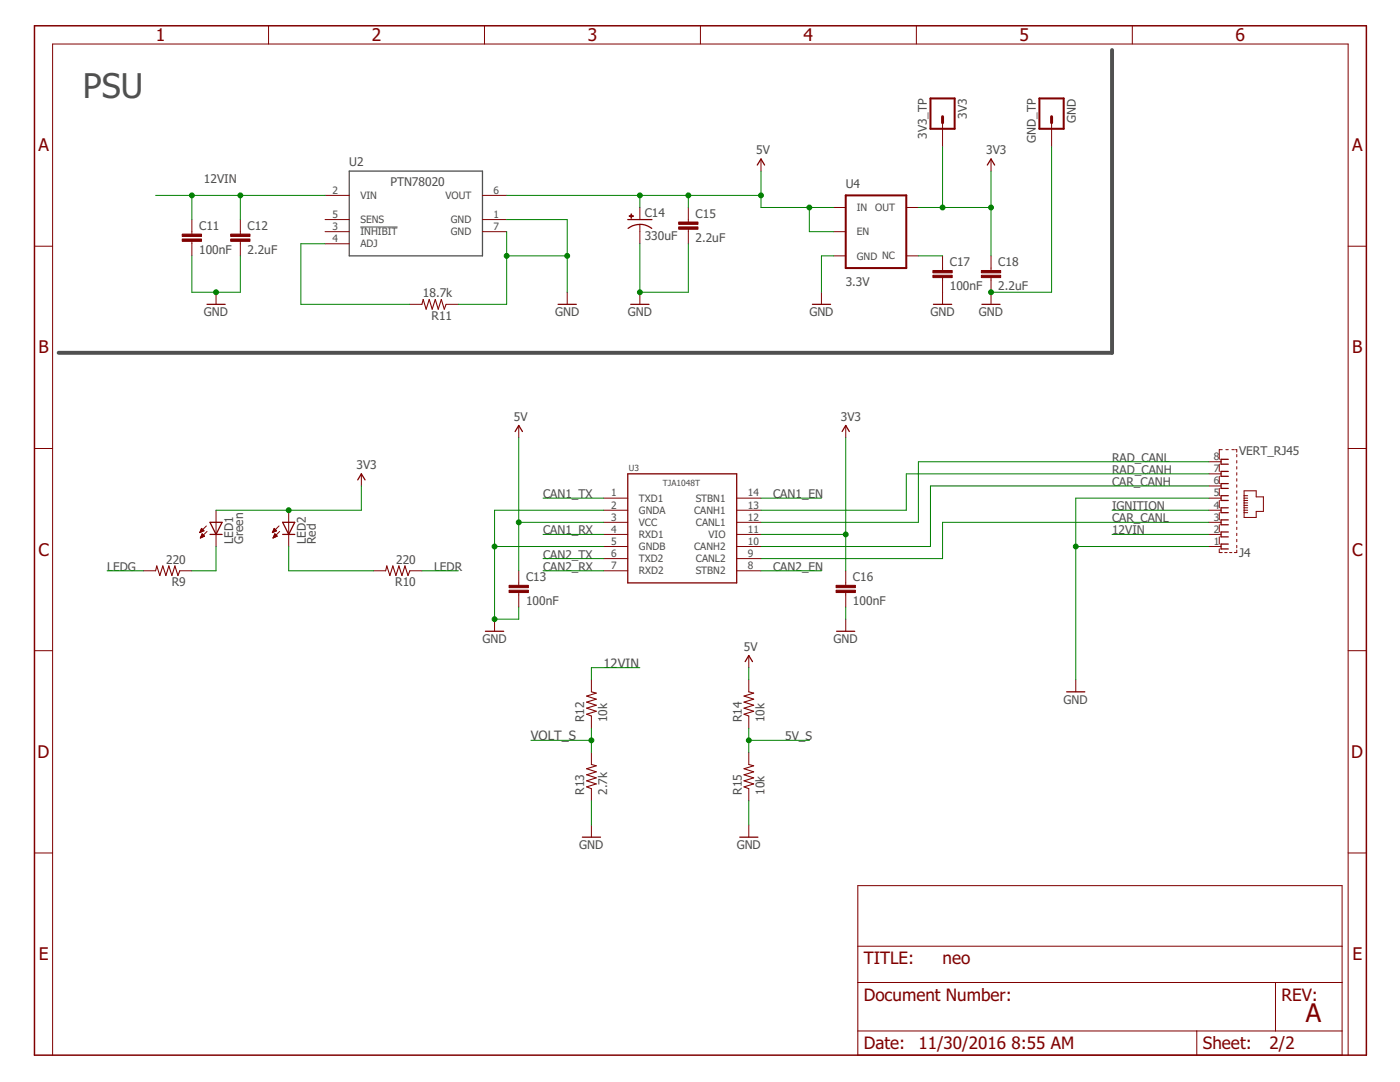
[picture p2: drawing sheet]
<svg xmlns="http://www.w3.org/2000/svg" width="279mm" height="216mm" viewBox="0 0 279 216" stroke-linecap="round" stroke-linejoin="round" font-family="sans-serif">
<path d="M221.9 10v60.4h-210.2" fill="none" stroke="#505050" stroke-width=".78"/>
<path d="M69.7 34.1h26.6v17h-26.6z" fill="none" stroke="#505050" stroke-width=".25"/>
<path d="M71.9 45.3h7.4" fill="none" stroke="#505050" stroke-width=".2"/>
<path d="M6.9 5.1h265.8v205.4h-265.8z" fill="none" stroke="#800000" stroke-width=".3"/>
<g fill="none" stroke="#800000" stroke-width=".2">
<path d="M53.6 5.1v3.7M96.7 5.1v3.7M139.8 5.1v3.7M182.9 5.1v3.7M226 5.1v3.7M64.9 39h4.8M96.3 39h4.8M151.9 31.7v2.4M188.1 24.5v4.8M197.8 31.7v2.4M209.9 24.5v4.8M6.9 49.1h3.6"/>
<path d="M38.3 43.8v2.9M38.3 48.2v2.9M43.1 58.3v2.4M48 43.8v2.9M48 48.2v2.9M64.9 46.2h4.8M64.9 43.8h4.8M64.9 48.6h4.8M96.3 46.2h4.8M96.3 43.8h4.8M113.2 58.3v2.4M127.7 41.4v2.4"/>
<path d="M127.7 44.8v3.8M127.7 58.3v2.4M137.4 41.4v2.9M137.4 45.7v2.9M163.9 58.3v2.4M166.4 41.4h2.4M166.4 51.1h2.4M166.4 46.2h2.4M180.9 41.4h2.4M180.9 51.1h2.4M188.1 51.1v2.9M188.1 55.4v5.3"/>
<path d="M197.8 51.1v2.9M197.8 55.4v5.3M269 49.1h3.7M81.8 60.7h2.4M89 60.7h2.5M6.9 89.5h3.6M72.1 94.6v2.4M103.5 84.9v2.4M120.5 99.4h4.8M147 99.4h4.9M168.8 84.9v2.4M241.3 99.4h2.4"/>
<path d="M241.3 97h2.4M241.3 94.6h2.4M241.3 92.1h2.4M243.3 92.6v1.5M243.3 95v1.5M243.3 97.5v1.4M243.3 99.9v1.4M243.9 89.7h-.6v2M244.6 89.7h.5M245.9 89.7h.4M246.6 89.7h.2v.5M246.8 90.7v.5"/>
<path d="M246.8 91.9v.5M246.8 93.1v.5M246.8 94.3v.5M246.8 95.5v.5M246.8 96.7v.5M246.8 97.9v.5M246.8 99.1v.5M248.3 99.4h.7M248.3 97.9h2.4v1.2h1.4v2.9h-1.4v1.3h-2.4zM248.3 99.9h.7M248.3 98.9h.7M269 89.5h3.7"/>
<path d="M28.6 113.9h2.5M35.9 113.9h2.4M39.9 106.3h.1M39.9 106.2h.3M40 106h.4M40 105.9h.7M40 107.3h.2M40.1 105.8h.5M40.1 107.2h.3M40.1 105.7h.4M40.1 107h.6M40.2 105.6h.2"/>
<path d="M40.2 106.9h.6M40.2 105.5h.1M40.2 106.8h.5M40.3 106.7h.2M40.3 106.6h.1M40.3 106.5l.5 .5-.8 .4zM40.7 105.9l-.5-.5-.3 .9M40.7 105.9l-.8 .4M41.2 104.9l-1.3 1.4M41.3 106l-1.3 1.4M43.1 101.8v7.3M54.4 106.3h.1"/>
<path d="M54.4 106.2h.3M54.5 106h.4M54.5 105.9h.7M54.5 107.3h.2M54.6 105.8h.5M54.6 107.2h.3M54.6 105.7h.4M54.6 107h.6M54.7 105.6h.2M54.7 106.9h.6M54.7 105.5h.1M54.7 106.8h.4"/>
<path d="M54.8 106.7h.2M54.8 106.6h.1M54.8 106.5l.5 .5-.8 .4zM55.2 105.9l-.5-.5-.3 .9M55.2 105.9l-.8 .4M55.7 104.9l-1.3 1.4M55.8 106l-1.3 1.4M57.6 101.8v7.3M74.5 113.9h2.5M81.8 113.9h2.4M103.5 113.9v2.9M103.5 118.2v2.9"/>
<path d="M120.5 101.8h4.8M120.5 104.2h4.8M120.5 106.6h4.8M120.5 109.1h4.8M120.5 111.5h4.8M120.5 113.9h4.8M147 101.8h4.9M147 104.2h4.9M147 106.6h4.9M147 109.1h4.9M147 111.5h4.9M147 113.9h4.9"/>
<path d="M168.8 113.9v2.9M168.8 118.2v2.9M241.3 101.8h2.4M241.3 104.2h2.4M241.3 106.6h2.4M241.3 109.1h2.4M243.3 109.5v.8h.6M243.3 102.3v1.4M243.3 104.7v1.5M243.3 107.1v1.5M244.4 110.3h.5M245.4 110.3h.5"/>
<path d="M246.8 100.4v.4M246.8 101.6v.4M246.8 102.8v.5M246.8 104v.5M246.8 105.2v.5M246.8 106.4v.5M246.8 107.6v.5M246.8 108.8v.5M246.8 109.8v.5h-.5M248.3 101.8h.7M248.3 102.3h.7M248.3 101.3h.7"/>
<path d="M248.3 100.8h.7M248.3 100.4h.7M6.9 129.8h3.6M98.7 123.5v2.5M118 135.6v2.4M149.4 130.8v2.4M149.4 135.6v2.4M168.8 123.5v2.5M214.7 135.6v2.4M269 129.8h3.7M118 142.9v2.4M118 150.1v2.4"/>
<path d="M118 157.4v2.4M149.4 142.9v2.4M149.4 150.1v2.4M149.4 157.4v2.4M6.9 170.2h3.6M118 164.6v2.4M149.4 164.6v2.4M171.2 176.7h96.6v33.8h-96.6zM269 170.2h3.7M171.2 196h96.6M171.2 188.8h96.6M254.6 196v9.7"/>
<path d="M10.5 210.5v-201.7h258.5v201.7M171.2 205.7h96.6M238.8 205.7v4.8"/>
</g>
<path d="M185.7 19.6h4.8v6.1h-4.8zM207.4 19.6h4.9v6.1h-4.9zM168.8 39h12.1v14.5h-12.1z" fill="none" stroke="#800000" stroke-width=".4"/>
<g fill="none" stroke="#800000" stroke-width=".25">
<path d="M151.1 32.9l.8-1.2 .7 1.2M197 32.9l.8-1.2 .7 1.2M125.3 43.8h4.8M127.7 44.8l1 .1 1.4 .7M127.7 44.8l-1.5 .3-.9 .5M41.3 60.7h3.6M111.4 60.7h3.6M125.9 60.7h3.6M162.1 60.7h3.7M186.3 60.7h3.6M196 60.7h3.6M71.4 95.8l.7-1.2 .8 1.2"/>
<path d="M102.8 86.1l.7-1.2 .8 1.2M125.3 94.6h21.7v21.7h-21.7zM168.1 86.1l.7-1.2 .7 1.2M245.1 91.7h-1.4v.9h1.4M245.1 94.1h-1.4v.9h1.4M245.1 96.5h-1.4v1h1.4M245.1 98.9h-1.4v1h1.4M41.9 104.2h2.4l-1.2 2.4zM41.9 106.6h2.4M56.4 106.6h2.4M56.4 104.2h2.4l-1.2 2.4zM245.1 108.6h-1.4v.9h1.4"/>
<path d="M245.1 101.3h-1.4v1h1.4M245.1 103.7h-1.4v1h1.4M245.1 106.2h-1.4v.9h1.4M96.9 126h3.6M148.7 132l.7-1.2 .8 1.2M167 126h3.6M212.9 138h3.6M116.2 167h3.6M147.6 167h3.7"/>
</g>
<path d="M84.2 60.7l.3-.9 .5 1.9 .7-1.9 .6 1.9 .6-1.9 .6 1.9 .6-1.9 .6 1.9 .3-1M31.1 113.9l.2-1 .6 2 .6-2 .6 2 .6-2 .6 2 .6-2 .6 2 .4-1M77 113.9l.2-1 .6 2 .6-2 .6 2 .6-2 .6 2 .6-2 .6 2 .4-1M118 138l1 .3-1.9 .6 1.9 .6-1.9 .6 1.9 .6-1.9 .6 1.9 .6-1.9 .6 .9 .4M149.4 138l1 .3-1.9 .6 1.9 .6-1.9 .6 1.9 .6-1.9 .6 1.9 .6-1.9 .6 .9 .4M118 152.5l1 .3-1.9 .6 1.9 .6-1.9 .6 1.9 .6-1.9 .6 1.9 .6-1.9 .6 .9 .4M149.4 152.5l1 .3-1.9 .6 1.9 .6-1.9 .6 1.9 .6-1.9 .6 1.9 .6-1.9 .6 .9 .4" fill="none" stroke="#800000" stroke-width=".21"/>
<path d="M188.1 23.3v1.2M209.9 23.3v1.2" fill="none" stroke="#800000" stroke-width=".59"/>
<g fill="#800000" stroke="#800000" stroke-width=".2">
<path d="M186.2 54.9h3.8v.5h-3.8z"/>
<path d="M186.2 54h3.8v.4h-3.8z"/>
<path d="M195.9 54.9h3.8v.5h-3.8z"/>
<path d="M195.9 54h3.8v.4h-3.8z"/>
<path d="M125.6 43.1h.8v.1h-.8z"/>
<path d="M125.9 42.7h.1v.8h-.1z"/>
<path d="M36.4 47.7h3.8v.5h-3.8z"/>
<path d="M36.4 46.7h3.8v.5h-3.8z"/>
<path d="M46 47.7h3.9v.5h-3.9z"/>
<path d="M46 46.7h3.9v.5h-3.9z"/>
<path d="M101.6 117.8h3.9v.4h-3.9z"/>
<path d="M101.6 116.8h3.9v.5h-3.9z"/>
<path d="M166.9 117.8h3.8v.4h-3.8z"/>
<path d="M166.9 116.8h3.8v.5h-3.8z"/>
<path d="M135.4 45.3h3.9v.4h-3.9z"/>
<path d="M135.4 44.3h3.9v.5h-3.9z"/>
</g>
<g fill="none" stroke="#008000" stroke-width=".2">
<path d="M31.1 39h33.8M38.3 39v4.8M48 39v4.8M101.1 39h50.8M127.7 39v2.4M137.4 39v2.4M151.9 34.1v7.3h14.5M188.1 29.3v12.1M197.8 34.1v17M209.9 29.3v29h-12.1M38.3 51.1v7.2h9.7v-7.2M64.9 48.6h-4.9v12.1h21.8"/>
<path d="M101.1 51.1h12.1M101.1 43.8h12.1v14.5M101.1 46.2v14.5h-9.6M127.7 48.6v9.7h9.7v-9.7M161.5 41.4v4.8h4.9M166.4 51.1h-2.5v7.2M183.3 41.4h14.5M183.3 51.1h4.8M72.1 97v4.8h-29M103.5 87.3v26.6M108.4 99.4h12.1M151.9 99.4h12"/>
<path d="M168.8 87.3v26.6M241.3 92.1h-58v12.1h-31.4M241.3 94.6h-60.4v7.2h-29M241.3 97h-55.6v12.1h-33.8M241.3 99.4h-26.6v36.2M21.4 113.9h7.2M43.1 109.1v4.8h-4.8M57.6 109.1v4.8h16.9M84.2 113.9h7.3M98.7 109.1h21.8M103.5 104.2h17M108.4 106.6h12.1"/>
<path d="M108.4 111.5h12.1M108.4 113.9h12.1M120.5 101.8h-21.8v21.7h4.8v-2.4M151.9 106.6h16.9M151.9 113.9h12M214.7 109.1h26.6M221.9 101.8h19.4M221.9 106.6h19.4M241.3 104.2h-53.2v7.3h-36.2M127.7 133.2h-9.7v2.4M149.4 133.2v2.4M168.8 121.1v2.4"/>
<path d="M106 147.7h12M118 145.3v4.8M118 159.8v4.8M149.4 145.3v4.8M149.4 159.8v4.8M149.4 147.7h12.1"/>
</g>
<g fill="#008000" stroke="#008000" stroke-width=".2">
<circle cx="161.5" cy="41.4" r=".49"/>
<circle cx="151.9" cy="39" r=".49"/>
<circle cx="127.7" cy="39" r=".49"/>
<circle cx="137.4" cy="39" r=".49"/>
<circle cx="103.5" cy="104.2" r=".49"/>
<circle cx="98.7" cy="109.1" r=".49"/>
<circle cx="98.7" cy="123.5" r=".49"/>
<circle cx="197.8" cy="58.3" r=".49"/>
<circle cx="127.7" cy="58.3" r=".49"/>
<circle cx="101.1" cy="51.1" r=".49"/>
<circle cx="113.2" cy="51.1" r=".49"/>
<circle cx="43.1" cy="58.3" r=".49"/>
<circle cx="214.7" cy="109.1" r=".49"/>
<circle cx="38.3" cy="39" r=".49"/>
<circle cx="48" cy="39" r=".49"/>
<circle cx="197.8" cy="41.4" r=".49"/>
<circle cx="188.1" cy="41.4" r=".49"/>
<circle cx="168.8" cy="106.6" r=".49"/>
<circle cx="57.6" cy="101.8" r=".49"/>
<circle cx="118" cy="147.7" r=".49"/>
<circle cx="149.4" cy="147.7" r=".49"/>
</g>
<text font-size="6.8" fill="#505050" x="16.5" y="19.6">PSU</text>
<text font-size="5.1" fill="#800000" x="260.6" y="204">A</text>
<g font-size="3.5" fill="#800000">
<text x="31.1" y="8.2">1</text>
<text x="74.2" y="8.2">2</text>
<text x="117.3" y="8.2">3</text>
<text x="160.4" y="8.2">4</text>
<text x="203.5" y="8.2">5</text>
<text x="246.6" y="8.2">6</text>
<text x="7.7" y="30.2">A</text>
<text x="269.8" y="30.2">A</text>
<text x="7.7" y="70.5">B</text>
<text x="269.9" y="70.5">B</text>
<text x="7.7" y="110.9">C</text>
<text x="269.8" y="110.9">C</text>
<text x="7.5" y="151.2">D</text>
<text x="269.7" y="151.2">D</text>
<text x="7.7" y="191.6">E</text>
<text x="269.9" y="191.6">E</text>
</g>
<g font-size="3.4" fill="#800000">
<text x="172.4" y="192.4">TITLE:</text>
<text x="188.1" y="192.4">neo</text>
<text x="172.4" y="199.7">Document Number:</text>
<text x="255.8" y="199.7">REV:</text>
<text x="172.4" y="209.3">Date:</text>
<text x="183.3" y="209.3">11/30/2016</text>
<text x="201.9" y="209.3">8:55 AM</text>
<text x="240.1" y="209.3">Sheet:</text>
<text x="253.4" y="209.3">2/2</text>
</g>
<g font-size="2.6" fill="#505050">
<text x="120.5" y="133.2">12VIN</text>
<text x="106" y="147.7">VOLT_S</text>
</g>
<g font-size="2.4" fill="#505050">
<text x="192.9" y="23.7" transform="rotate(-90 192.9 23.7)">3V3</text>
<text x="185" y="27.7" transform="rotate(-90 185 27.7)">3V3_TP</text>
<text x="206.7" y="28.5" transform="rotate(-90 206.7 28.5)">GND_TP</text>
<text x="214.7" y="24.5" transform="rotate(-90 214.7 24.5)">GND</text>
<text x="69.7" y="33.2">U2</text>
<text x="150.9" y="30.8">5V</text>
<text x="196.8" y="30.8">3V3</text>
<text x="40.7" y="36.6">12VIN</text>
<text x="77.9" y="37">PTN78020</text>
<text x="168.8" y="37.5">U4</text>
<text x="39.7" y="45.9">C11</text>
<text x="49.4" y="45.9">C12</text>
<text x="128.7" y="47.8">330uF</text>
<text x="128.7" y="43.2">C14</text>
<text x="138.8" y="43.5">C15</text>
<text x="39.7" y="50.7">100nF</text>
<text x="49.4" y="50.7">2.2uF</text>
<text x="138.8" y="48.3">2.2uF</text>
<text x="189.6" y="53.1">C17</text>
<text x="199.2" y="53.1">C18</text>
<text x="84.4" y="59.3">18.7k</text>
<text x="168.8" y="57.1">3.3V</text>
<text x="189.6" y="57.9">100nF</text>
<text x="199.2" y="57.9">2.2uF</text>
<text x="40.7" y="63.1">GND</text>
<text x="86.1" y="63.8">R11</text>
<text x="110.8" y="63.1">GND</text>
<text x="125.3" y="63.1">GND</text>
<text x="161.5" y="63.1">GND</text>
<text x="185.7" y="63.1">GND</text>
<text x="195.4" y="63.1">GND</text>
<text x="102.6" y="83.9">5V</text>
<text x="167.8" y="83.9">3V3</text>
<text x="71.2" y="93.6">3V3</text>
<text x="221.9" y="92.1">RAD_CANL</text>
<text x="221.9" y="94.6">RAD_CANH</text>
<text x="247.3" y="90.7">VERT_RJ45</text>
<text x="108.4" y="99.4">CAN1_TX</text>
<text x="154.3" y="99.4">CAN1_EN</text>
<text x="221.9" y="97">CAR_CANH</text>
<text x="221.9" y="101.8">IGNITION</text>
<text x="108.4" y="106.6">CAN1_RX</text>
<text x="221.9" y="106.6">12VIN</text>
<text x="221.9" y="104.2">CAR_CANL</text>
<text x="21.4" y="113.9">LEDG</text>
<text x="33.1" y="112.4">220</text>
<text x="46.5" y="108.6" transform="rotate(-90 46.5 108.6)">LED1</text>
<text x="48.6" y="108.6" transform="rotate(-90 48.6 108.6)">Green</text>
<text x="61" y="108.6" transform="rotate(-90 61 108.6)">LED2</text>
<text x="63.1" y="108.6" transform="rotate(-90 63.1 108.6)">Red</text>
<text x="79.1" y="112.4">220</text>
<text x="86.6" y="113.9">LEDR</text>
<text x="108.4" y="111.5">CAN2_TX</text>
<text x="108.4" y="113.9">CAN2_RX</text>
<text x="154.3" y="113.9">CAN2_EN</text>
<text x="247.3" y="111.2">J4</text>
<text x="34.3" y="117">R9</text>
<text x="78.9" y="117">R10</text>
<text x="105" y="115.9">C13</text>
<text x="170.2" y="115.9">C16</text>
<text x="105" y="120.8">100nF</text>
<text x="170.2" y="120.8">100nF</text>
<text x="96.3" y="128.4">GND</text>
<text x="148.5" y="129.8">5V</text>
<text x="166.4" y="128.4">GND</text>
<text x="212.3" y="140.5">GND</text>
<text x="116.6" y="144.1" transform="rotate(-90 116.6 144.1)">R12</text>
<text x="121.2" y="144.1" transform="rotate(-90 121.2 144.1)">10k</text>
<text x="148" y="144.1" transform="rotate(-90 148 144.1)">R14</text>
<text x="152.6" y="144.1" transform="rotate(-90 152.6 144.1)">10k</text>
<text x="156.7" y="147.7">5V_S</text>
<text x="116.6" y="158.6" transform="rotate(-90 116.6 158.6)">R13</text>
<text x="121.2" y="158.6" transform="rotate(-90 121.2 158.6)">2.7k</text>
<text x="148" y="158.6" transform="rotate(-90 148 158.6)">R15</text>
<text x="152.6" y="158.6" transform="rotate(-90 152.6 158.6)">10k</text>
<text x="115.6" y="169.5">GND</text>
<text x="147" y="169.5">GND</text>
</g>
<g font-size="2" fill="#505050">
<text x="66.4" y="38.6">2</text>
<text x="71.9" y="39.7">VIN</text>
<text x="88.9" y="39.7">VOUT</text>
<text x="98.5" y="38.6">6</text>
<text x="66.4" y="43.5">5</text>
<text x="66.4" y="45.9">3</text>
<text x="71.9" y="44.5">SENS</text>
<text x="71.9" y="47">INHIBIT</text>
<text x="90" y="44.5">GND</text>
<text x="90" y="46.9">GND</text>
<text x="98.5" y="43.5">1</text>
<text x="98.5" y="45.9">7</text>
<text x="171" y="42.1">IN</text>
<text x="171" y="47">EN</text>
<text x="174.7" y="42.1">OUT</text>
<text x="66.4" y="48.3">4</text>
<text x="71.9" y="49.4">ADJ</text>
<text x="171" y="51.8">GND NC</text>
<text x="242.2" y="94.2">7</text>
<text x="242.2" y="91.8">8</text>
<text x="122" y="99.1">1</text>
<text x="122" y="101.5">2</text>
<text x="127.5" y="100.1">TXD1</text>
<text x="138.8" y="100.1">STBN1</text>
<text x="149.3" y="99.1">14</text>
<text x="149.3" y="101.5">13</text>
<text x="242.2" y="101.5">4</text>
<text x="242.2" y="99.1">5</text>
<text x="242.2" y="96.6">6</text>
<text x="122" y="103.9">3</text>
<text x="122" y="106.3">4</text>
<text x="127.5" y="102.5">GNDA</text>
<text x="127.5" y="104.9">VCC</text>
<text x="127.5" y="107.4">RXD1</text>
<text x="138.5" y="102.5">CANH1</text>
<text x="138.9" y="104.9">CANL1</text>
<text x="141.4" y="107.4">VIO</text>
<text x="149.3" y="103.9">12</text>
<text x="149.3" y="106.3">11</text>
<text x="242.2" y="106.3">2</text>
<text x="242.2" y="103.9">3</text>
<text x="122" y="108.7">5</text>
<text x="122" y="111.1">6</text>
<text x="122" y="113.6">7</text>
<text x="127.5" y="109.8">GNDB</text>
<text x="127.5" y="112.2">TXD2</text>
<text x="138.5" y="109.8">CANH2</text>
<text x="138.9" y="112.2">CANL2</text>
<text x="149.3" y="108.7">10</text>
<text x="149.3" y="111.1">9</text>
<text x="149.3" y="113.6">8</text>
<text x="242.2" y="108.7">1</text>
<text x="127.5" y="114.6">RXD2</text>
<text x="138.8" y="114.6">STBN2</text>
</g>
<g font-size="1.7" fill="#505050">
<text x="125.5" y="94.1">U3</text>
<text x="132.3" y="97">TJA1048T</text>
</g>
</svg>
